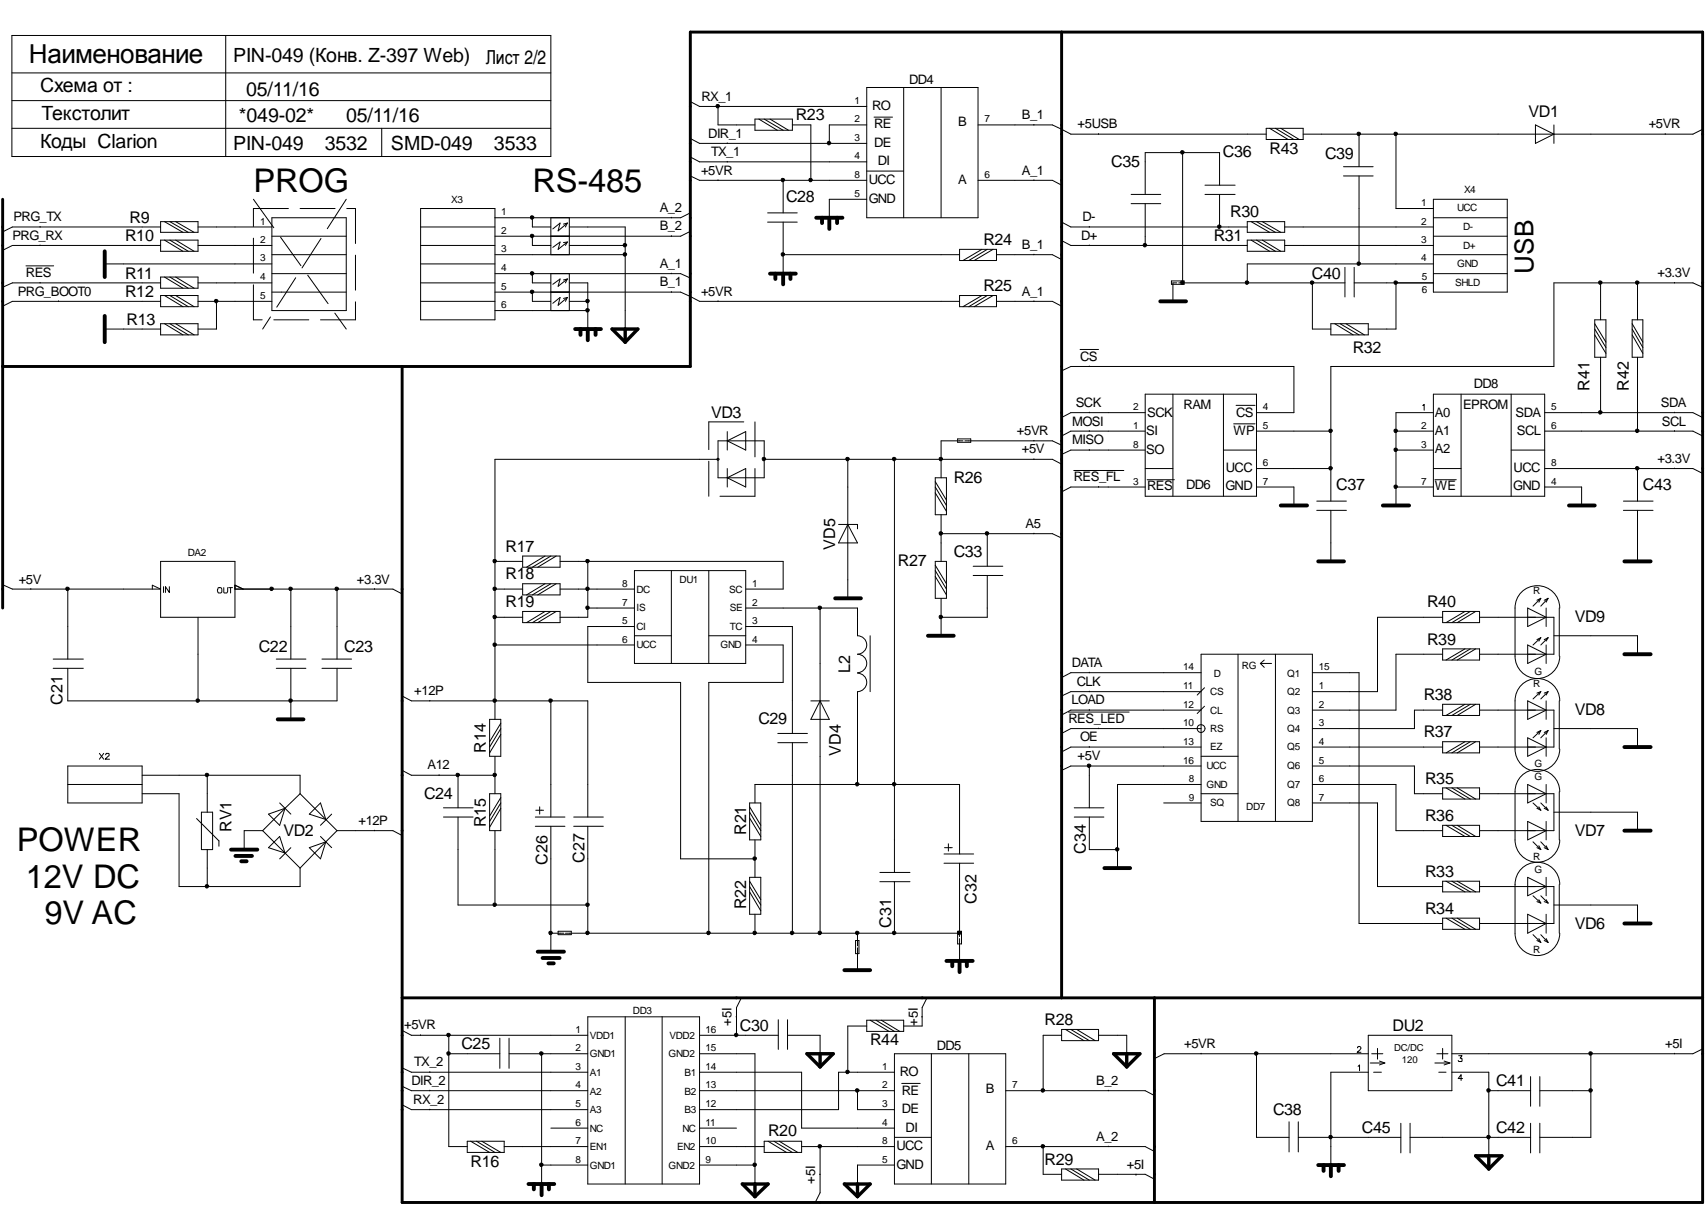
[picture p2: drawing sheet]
<svg xmlns="http://www.w3.org/2000/svg" width="297mm" height="210mm" viewBox="0 0 297 210" stroke-linecap="round" stroke-linejoin="round" font-family="sans-serif">
<path d="M185 5.6v168.2M.5 34.7v71.2M.5 63.8h119.8v-58.2h176.3v203.9h-226.5v-145.7M70.1 173.8h226.5M201.1 173.8v35.7" fill="none" stroke="#000" stroke-width=".51"/>
<g fill="none" stroke="#000" stroke-width=".17">
<path d="M2.1 6.2h93.9v21.1h-93.9zM2.1 17.5h93.9M2.1 12.7h93.9M39.3 6.2v21.1M120.3 17.7l1.6 .8h29.1M125.1 18.5v3.3h6.4M151 15.2h19.4v22.7h-19.4zM157.4 15.2v22.7M164 15.2v22.7M2.1 22.4h93.9M7 39.5h.1M28 39.5h-25.8l-1.7 .9"/>
<path d="M28 38.6h6.5v1.9h-6.5zM28.7 38.6l3.2 1.9M29.6 38.6l3.2 1.9M30.6 38.6l3.2 1.9M34.5 39.5h12.9M47.4 37.9h12.9v16.2h-12.9zM66.5 22.4v4.9M73.3 39.5h12.9M73.3 36.3h12.9v19.4h-12.9zM92.7 37.9v1.6h3.3M96 37.9v6.5M98.8 38.9l-1.6 1.3 .4-1.3-1.3 1"/>
<path d="M98.8 38.9l-.3 .6M98.8 38.9l-.6 .1M99.2 39.5h9.7v17.8M99.2 37.9v6.5M117 37.8v.1M120.3 30.6l1.6 .8h29.1M120.3 24.1l1.6 .9h29.1M120.3 37.1l-1.7 .8h-32.4M120.3 27.3l1.6 .9h29.1M125.1 31.3v.1M126.7 24.9v.1M126.7 28.1v.1"/>
<path d="M131.5 20.7h6.5v2h-6.5zM132.2 20.7l3.2 2M133.1 20.7l3.3 2M133.7 37.1h5.2M133.7 38.7h5.2M134.2 20.7l3.2 2M136.4 31.4v5.7M136.4 38.7v9M138 21.8h3.3v9.6M151 21.8h-6.5v3.2M151 34.7h-6.5v3.2M151 29.8h6.4"/>
<path d="M152.3 20.4h3.2M170.4 31.4h12.9l1.7 .9M170.4 21.8h12.9l3.3 1.6h34M180.1 21.7v.1M180.1 31.3v.1M185 38.7l1.6 .8h30.7M189.8 39.5h.1M191.4 23.3v.1M197.1 35.5h5.1M197.1 33.9h5.1M199.5 35.5v7.3M206 26.6v22.7"/>
<path d="M209.9 33.9h5.3M209.9 32.3h5.3M212.5 32.3v-5.7h-13v7.3M212.5 33.9v5.6M217.3 38.6h6.5v1.9h-6.5zM218 38.6l3.2 1.9M218.9 38.6l3.3 1.9M219.9 38.6l3.2 1.9M220.6 22.4h6.4v1.9h-6.4zM221.2 22.4l3.2 1.9M222.2 22.4l3.2 1.9M223.1 22.4l3.3 1.9"/>
<path d="M223.8 39.5h25.9M234.1 29h5.1M234.1 30.6h5.1M236.8 23.4v5.6M236.8 30.6v15.4M243.2 23.4v12.9h6.5M249.7 34.7h12.9v16.2h-12.9zM249.7 37.9h12.9M267.5 21.8l3.2 1.6-3.2 1.6zM270.7 21.8v3.2M290.1 23.3v.1M296.6 22.5l-1.7 .9h-67.9"/>
<path d="M4.5 46.3h4.9M7 42.7v.1M7 49.2v.1M10.2 52.4v.1M18.2 57.3h9.8M18.2 46h29.2M28 49.3h-25.8l-1.7 .7M28 52.5h-25.8l-1.7 .8M28 42.8h-25.8l-1.7 .8M28 41.8h6.5v2h-6.5zM28 48.3h6.5v1.9h-6.5zM28 51.5h6.5v1.9h-6.5z"/>
<path d="M28 56.4h6.5v1.9h-6.5zM28.7 56.4l3.2 1.9M28.7 41.8l3.2 2M28.7 51.5l3.2 1.9M28.7 48.3l3.2 1.9M29.6 56.4l3.2 1.9M29.6 41.8l3.2 2M29.6 51.5l3.2 1.9M29.6 48.3l3.2 1.9M30.6 56.4l3.2 1.9M30.6 41.8l3.2 2M30.6 51.5l3.2 1.9"/>
<path d="M30.6 48.3l3.2 1.9M34.5 49.3h12.9M34.5 52.5h12.9M34.5 42.8h12.9M37.7 52.5v4.8h-3.2M47.4 50.9h12.9M47.4 41.1h12.9M47.4 44.4h12.9M47.4 47.7h12.9M73.3 49.3h12.9M73.3 46h12.9M73.3 52.5h12.9"/>
<path d="M73.3 42.8h12.9M86.2 50.9h32.4l3.3 1.6h45.3M86.2 47.7h32.4l1.7 .7M86.2 44.4h22.7M86.2 54.1h16.2M92.7 47.7v1.6h3.3M92.7 41.1v1.7h3.3M92.7 50.9v1.6h3.3M96 47.7v6.4M98.8 51.8l-1.6 1.4 .4-1.4-1.3 1M98.8 51.8l-.3 .7M98.8 51.8l-.6 .2"/>
<path d="M98.8 42.2l-1.6 1.2 .4-1.2-1.3 .9M98.8 42.2l-.3 .6M98.8 42.2h-.6M98.8 48.6l-1.6 1.3 .4-1.3-1.3 .9M98.8 48.6l-.3 .7M98.8 48.6l-.6 .2M99.2 49.3h3.2v8M99.2 52.5h3.2M99.2 42.8h9.7M99.2 47.7v6.4M117 41.1h.1M117 47.6v.1"/>
<path d="M117 50.8v.1M120.3 40.3l-1.7 .8h-32.4M125.1 52.4v.1M136.4 44.4h30.8M167.2 43.4h6.4v2h-6.4zM167.2 51.5h6.4v1.9h-6.4zM171.1 43.4l-3.3 2M171.1 51.5l-3.3 1.9M172 43.4l-3.2 2M172 51.5l-3.2 1.9M173 43.4l-3.3 2M173 51.5l-3.3 1.9"/>
<path d="M173.6 44.4h9.7l1.7 .8M173.6 52.5h9.7l1.7 .8M180.1 44.3v.1M180.1 52.4v.1M185 41.9l1.6 .9h30.7M189.8 42.7v.1M204.1 48.9h2.2v.6h-2.2zM205 49.3h-.7v3.2M205.4 49.3h28.9M217.3 41.8h6.5v2h-6.5zM218 41.8l3.2 2M218.9 41.8l3.3 2"/>
<path d="M219.9 41.8l3.2 2M223.8 42.8h25.9M228.6 49.3v8h3.3M231.9 56.4h6.5v1.9h-6.5zM232.5 56.4l3.3 1.9M233.5 56.4l3.3 1.9M234.3 46.6v5.1M234.5 56.4l3.2 1.9M235.9 49.3h13.8M235.9 46.6v5.1M243.2 49.3v8h-4.8M249.7 46h-32.4v3.3"/>
<path d="M249.7 41.1h12.9M249.7 44.4h12.9M249.7 47.7h12.9M277.8 55.7h2v6.5h-2zM277.8 56.4l2 3.2M277.8 57.3l2 3.2M277.8 58.3l2 3.3M278.8 49.3v6.4M284.3 55.7h1.9v6.5h-1.9zM284.3 56.4l1.9 3.2M284.3 57.3l1.9 3.2M284.3 58.3l1.9 3.3"/>
<path d="M285.3 49.3v6.4M291.7 49.2v.1M296.6 50l-1.7-.7h-24.2v14.5h-38.8v23.5M124.9 79.9h.3v.2h-.3zM125.1 76.8h8v6.4h-8zM126.7 76.8l3.2-1.6v3.2zM126.7 75.2v3.2M166.8 76.5h2.3v.5h-2.3zM167.8 76.8h-3.8v6.4M168.1 76.8h15.2l1.7 .8M180.1 76.7v.1M180.1 79.9v.1"/>
<path d="M185 64.6l1.6-.8h38.8v8.1h-6.5M188.2 60.9h3.2M189.8 63.8h.1M189.8 71.8v.1M189.8 75v.1M189.8 78.3v.1M199.5 78.4h-12.9l-1.6 .8M199.5 75.1h-12.9l-1.6 .8M199.5 71.9h-12.9l-1.6 .8M199.5 68.7h19.4v17.7h-19.4zM204.3 68.7v17.7M213.1 78.4h5.8"/>
<path d="M213.1 68.7v17.7M214.9 73.8h3.7M215.3 70.6h3.3M218.9 75.1h13M243.2 75.1h6.5M243.2 78.4h6.5M247.9 70.6l.2-.2v1.1M249.7 71.9h-6.5v16.2M249.7 68.7h19.4v17.7h-19.4zM254.5 68.7v17.7M263.3 78.4h5.8M263.3 68.7v17.7"/>
<path d="M269.1 75.1h25.8l1.7 .8M269.1 71.9h25.8l1.7 .8M278.8 62.2v9.7M285.3 62.2v12.9M291.7 71.8v.1M291.7 75v.1M28 97.8h12.9v9.7h-12.9zM86.2 97.8h4.9M91.1 96.9h6.5v1.9h-6.5zM95 96.9l-3.3 1.9M96 96.9l-3.3 1.9M96.9 96.9l-3.2 1.9"/>
<path d="M97.6 97.8h38.8v4.8h-6.5M102.4 97.8v9.7h-4.8M110.5 99.4h19.4v16.2h-19.4zM117 99.4v16.2M123.5 99.4v16.2M125.1 80h-38.9v45.3M126.7 83.2l3.2-1.6v3.2zM126.7 81.6v3.2M133.1 80h50.2l1.7 .9M146.1 91.4h3.3v.7M147.7 80v24.2M147.7 91.4l1.7 3.2h-3.3z"/>
<path d="M155.8 80v72M162.9 97.8h2v6.4h-2zM162.9 83.2h2v6.5h-2zM162.9 98.5l2 3.2M162.9 99.4l2 3.2M162.9 83.9l2 3.2M162.9 84.8l2 3.3M162.9 85.9l2 3.2M164 89.7v8.1M164 93h19.3l1.7 .7M169.5 98.6h5.2M172 93v5.6"/>
<path d="M180.1 92.9v.1M187.1 82h8.7M191.4 84.8h.1M199.5 84.8h-12.9l-1.6 .9M199.5 81.6h4.8M199.9 83.6h4.7M218.9 81.6h13M218.9 84.8h6.5v3.3M229.4 88.9h5.2M229.4 87.3h5.2M231.9 88.9v8.9M243.2 84.8h6.5"/>
<path d="M249.7 81.6h4.8M250 83.6h3.7M269.1 81.6h25.8l1.7 .9M269.1 84.8h6.4v3.3M282.8 88.9h5.2M282.8 87.3h5.2M285.3 81.6v5.7M285.3 88.9v8.9M291.7 81.5v.1M.5 101.9l1.7 .7h25.8l-1.5-.7v.7M5.4 102.5v.1M9.3 114.8h5.2"/>
<path d="M9.3 116.4h5.2M11.8 102.6v12.2M11.8 116.4v5.7h46.9v-5.7M28.5 102.2v1M29.5 102.2v1l-.7-1v1M34.5 107.5v14.6M38 102.4h.6v.7l-.1 .2-.5-.1zM39 102.4l.1 .9 .5-.1 .1-.8M39.8 102.4h.7M40.2 102.4v.9M40.9 102.6h27.5l1.7 .9M40.9 101.9l1.5 .7"/>
<path d="M48.1 114.8h5.2M48.1 116.4h5.2M50.7 102.6v12.2M50.7 116.4v8.9M56.1 114.8h5.2M56.1 116.4h5.2M58.7 102.6v12.2M65.2 102.5v.1M86.2 107.5h4.9M86.2 102.6h4.9M86.2 112.4h24.3M91.1 101.7h6.5v1.9h-6.5z"/>
<path d="M91.1 106.5h6.5v2h-6.5zM95 101.7l-3.3 1.9M95 106.5l-3.3 2M96 101.7l-3.3 1.9M96 106.5l-3.3 2M96.9 101.7l-3.2 1.9M96.9 106.5l-3.2 2M97.6 102.6h12.9M102.4 105.9h8.1M110.5 109.1h-8.1v9.8h16.2v30.7h12.9M110.5 110.7h6.5M123.5 110.7h6.4"/>
<path d="M129.9 105.9h19.5v4.8a1.61 1.61 0 0 1 1.6 1.7 1.61 1.61 0 0 1-1.6 1.6 1.61 1.61 0 0 1 1.6 1.6 1.61 1.61 0 0 1-1.6 1.6M129.9 112.4h6.5v6.5h-12.9v43.7M129.9 109.1h8.1v18.7M142.9 105.9v56.7M149.4 117.3a1.61 1.61 0 0 1 1.6 1.6 1.61 1.61 0 0 1-1.6 1.6v16.2M151.6 110.7v9.8M162.9 100.4l2 3.2M164 104.2v6.5M169.5 100.2h5.2M172 100.2v7.3h-8M189.8 117.1v.1M209.3 117.2h-22.7l-1.6 .8"/>
<path d="M209.3 114h19.3v29.1h-19.3zM209.8 119.8l-1.2 1.3M215.7 114v29.1M219.6 115.6h1.9M219.6 115.6l.7 .6M220.3 115l-.7 .6M222.2 114v29.1M228.6 117.2h8.2v43.7h14.5M251.3 107.5h-11.3v13h-11.4M251.3 114h-8.1v9.7h-14.6M251.3 106.5h6.5v2h-6.5zM251.3 113h6.5v2h-6.5z"/>
<path d="M255.2 113l-3.3 2M255.2 106.5l-3.3 2M256.2 113l-3.3 2M256.2 106.5l-3.3 2M257.1 113l-3.2 2M257.1 106.5l-3.2 2M257.8 107.5h11.6M266.1 105.9l3.3 1.6-3.3 1.6zM266.1 112.4l3.3 1.6-3.3 1.6zM268.4 104.2l-.6 .4M268.4 104.2l-.3 .7M268.4 111.1l-.6 .3"/>
<path d="M268.4 111.1l-.3 .6M268.4 104.2l-1.3 1.4M268.4 111.1l-1.3 1.3M269.4 105.9v3.2M269.4 112.4v3.2M269.4 107.5h1.3v6.5h-12.9M269.7 104.2l-.7 .4M269.7 104.2l-.3 .7M269.7 104.2l-1.3 1.4M269.7 111.1l-.7 .3M269.7 111.1l-.3 .6M269.7 111.1l-1.3 1.3"/>
<path d="M270.7 110.7h14.6v3.3M271.6 105.9v8.4M271.7 105.9a3.9 3.9 0 0 0-3.9-3.9 3.9 3.9 0 0 0-3.9 3.9v8.4a3.9 3.9 0 0 0 3.9 3.9 3.9 3.9 0 0 0 3.9-3.9M11.8 133.4h13v6.5h-13zM11.8 136.7h13M17.3 131.2l.8 1M18.1 131.2l-.8 1M18.4 131.5l.1-.3 .5 .1v.4l-.7 .5h.8M24.8 138.3h6.4v16.1h21.1v-3.2M24.8 135h27.5v3.3M36.1 135v6.5M48.7 139.9l2 1.9"/>
<path d="M52.3 138.3l-2.6 2.5M52.3 138.3l4.5 4.4M70.1 134.2l1.6 .8h14.5M70.1 121.2l1.6 .9h30.7v20.2M74.9 122v.1M76.5 135h.1M79.8 135v5.7M85.3 138.3h1.9v6.4h-1.9zM85.3 125.3h1.9v6.4h-1.9zM86.2 131.7v6.6M87.2 138.9l-1.9 3.3M87.2 139.9l-1.9 3.2"/>
<path d="M87.2 126l-1.9 3.2M87.2 126.9l-1.9 3.2M87.2 127.9l-1.9 3.2M96 122.1v20.2M130.6 139.9h1.9v6.4h-1.9zM131.5 139.9v-3.2h35.7v12.1M135.5 127.8h5.2M135.5 129.4h5.2M138 129.4v33.2M141.3 122.1h3.2M142.9 122.1l1.6 3.2h-3.2zM186.1 124h10.6"/>
<path d="M189.8 120.4v.1M189.8 123.6v.1M189.8 130v.1M189.8 133.3v7.4M191.4 126.8v.1M202.7 139.9h6.6M209.3 133.4h-22.7l-1.6 .8M209.3 130.1h-22.7l-1.6 .9M209.3 126.9h-22.7l-1.6 .9M209.3 123.7h-22.7l-1.6 .8M209.3 120.5h-22.7l-1.6 .7M209.3 136.7h-14.6v14.5"/>
<path d="M209.3 138.3h6.4M209.3 131.7h6.4M209.8 123l-1.2 1.3M228.6 136.7h14.6v8h8.1M228.6 139.9h11.4v14.5h11.3M228.6 133.4h17.8v4.9h4.9M228.6 130.1h22.7M251.3 123.7h-4.9v3.2h-17.8M251.3 122.7h6.5v1.9h-6.5zM251.3 129.2h6.5v1.9h-6.5zM251.3 137.2h6.5v2h-6.5zM251.9 137.2l3.3 2"/>
<path d="M252.9 137.2l3.3 2M253.9 137.2l3.2 2M255.2 122.7l-3.3 1.9M255.2 129.2l-3.3 1.9M256.2 122.7l-3.3 1.9M256.2 129.2l-3.3 1.9M257.1 122.7l-3.2 1.9M257.1 129.2l-3.2 1.9M257.8 138.3h12.9v6.4h-1.3M257.8 123.7h11.6M266.1 122.1l3.3 1.6-3.3 1.6zM266.1 128.5l3.3 1.6-3.3 1.6z"/>
<path d="M266.1 136.7l3.3 1.6-3.3 1.6zM267.1 139.9l1.3 1.2M268.4 120.5l-.6 .2M268.4 120.5l-.3 .6M268.4 127.3l-.6 .3M268.4 127.3l-.3 .6M268.4 120.5l-1.3 1.3M268.4 127.3l-1.3 1.2M268.4 139.9l1.3 1.2M269.4 122.1v3.2M269.4 128.5v3.2M269.4 136.7v3.2"/>
<path d="M269.4 123.7h1.3v6.4h-12.9M269.7 120.5l-.7 .2M269.7 120.5l-.3 .6M269.7 120.5l-1.3 1.3M269.7 127.3l-.7 .3M269.7 127.3l-.3 .6M269.7 127.3l-1.3 1.2M270.7 126.9h14.6v3.2M271.6 122.1v8.4M271.6 137.9v8.4M271.7 122.1a3.9 3.9 0 0 0-3.9-3.9 3.9 3.9 0 0 0-3.9 3.9v8.4a3.9 3.9 0 0 0 3.9 3.9 3.9 3.9 0 0 0 3.9-3.9M271.7 137.9a3.9 3.9 0 0 0-3.9-3.9 3.9 3.9 0 0 0-3.9 3.9v8.4a3.9 3.9 0 0 0 3.9 3.9 3.9 3.9 0 0 0 3.9-3.9"/>
<path d="M34.2 142.6l3.9 3.9v.9M35.1 141.5h1.9v6.5h-1.9zM36.1 148v6.4M45.8 144.7h-3.3v3.3M45.8 144.7l6.5 6.5M46.8 147.7l1.9-2 1 2.9zM46.8 141.8l2.9-1-1 3zM49.7 140.8l-3.9 3.9M50.7 147.7l-2 1.9M53.9 141.8l1.9-1.9 1 2.8zM53.9 147.7l2.9-1.1-1 3zM55.8 145.7l2 2"/>
<path d="M56.8 142.7l1.9 2M57.8 141.8l-2 2M58.7 144.7h9.7l1.7 .8M58.7 144.7l-6.4 6.5M65.2 144.6v.1M77.3 142.3h5.1M77.3 140.7h5.1M79.8 142.3v15.3h22.6M86.2 144.7v12.9M87.2 140.8l-1.9 3.3M93.3 142.3h5.1M93.3 143.9h5.1"/>
<path d="M93.3 141.1h1.4M94 140.5v1.3M96 143.9v21.9M99.9 142.3h5.2M99.9 143.9h5.2M102.4 143.9v18.7M130.6 152.8h1.9v6.5h-1.9zM130.6 153.5l1.9 3.2M130.6 154.4l1.9 3.2M130.6 155.4l1.9 3.3M130.6 140.5l1.9 3.3M130.6 141.5l1.9 3.2"/>
<path d="M130.6 142.5l1.9 3.2M131.5 146.3v6.5M131.5 159.3v3.3M153.3 152h5.2M153.3 153.6h5.2M155.8 153.6v9M164.5 150.4h5.1M164.5 148.8h5.1M164.5 147.7h1.4M165.2 147v1.3M167.2 150.4v12.8M187.2 142.3h5.1"/>
<path d="M187.2 140.7h5.1M189.8 142.3v5.7h4.9M251.3 143.8h6.5v1.9h-6.5zM251.3 153.5h6.5v1.9h-6.5zM251.3 159.9h6.5v2h-6.5zM251.9 153.5l3.3 1.9M251.9 159.9l3.3 2M251.9 143.8l3.3 1.9M252.9 153.5l3.3 1.9M252.9 159.9l3.3 2M252.9 143.8l3.3 1.9M253.9 153.5l3.2 1.9"/>
<path d="M253.9 159.9l3.2 2M253.9 143.8l3.2 1.9M257.8 154.4h12.9v6.5h-1.3M257.8 144.7h11.6M266.1 143.1l3.3 1.6-3.3 1.6zM266.1 152.8l3.3 1.6-3.3 1.6zM266.1 159.3l3.3 1.6-3.3 1.7zM267.1 156l1.3 1.3M267.1 146.6l1.3 1.4M267.8 157.1l.6 .2M267.8 147.7l.6 .3M267.8 140.8l.6 .3"/>
<path d="M268.1 156.7l.3 .6M268.1 147.3l.3 .7M268.1 140.5l.3 .6M268.4 156l1.3 1.3M268.4 146.6l1.3 1.4M269 157.1l.7 .2M269 147.7l.7 .3M269 140.8l.7 .3M269.4 156.7l.3 .6M269.4 143.1v3.2M269.4 152.8v3.2M269.4 159.3v3.3"/>
<path d="M269.4 147.3l.3 .7M269.4 140.5l.3 .6M270.7 141.5h14.6v3.2M270.7 157.6h14.6v3.3M271.6 154.1v8.5M271.7 154.1a3.9 3.9 0 0 0-3.9-3.9 3.9 3.9 0 0 0-3.9 3.9v8.5a3.9 3.9 0 0 0 3.9 3.9 3.9 3.9 0 0 0 3.9-3.9M70.1 179.5l1.6 .8h30.7M96 162.6h2.3M97.2 162.2h2.3v.6h-2.3zM98.5 162.6h68.7M102.4 177.1h19.5v29.1h-19.5zM108.9 177.1v29.1"/>
<path d="M115.4 177.1v29.1M128.2 177.1h.1M129.2 173.8l-.9 1.7v4.8M135.6 177.6v5.2M137.2 177.6v5.2M149.1 163.8h.5v2.3h-.5zM149.4 162.6v2.2M149.4 165.1v3.9M151 178.7h-3.3v8.1M151 177.7h6.4v2h-6.4zM151.6 177.7l3.3 2M152.6 177.7l3.2 2"/>
<path d="M153.5 177.7l3.3 2M160.6 177.1h.1M161.5 173.8l-.8 1.7v3.2h-3.3M166.8 162.2h.7v2.2h-.7zM167.2 163.5v3.9M185 179.3h6.4v2h-6.4zM185.6 179.3l3.2 2M186.6 179.3l3.2 2M187.6 179.3l3.2 2M257.8 160.9h11.6M267.1 162.8l1.3 1.4M267.8 163.8l.6 .4"/>
<path d="M268.1 163.5l.3 .7M268.4 162.8l1.3 1.4M269 163.8l.7 .4M269.4 163.5l.3 .7M70.1 192.4l1.6 .9h30.7M70.1 189.2l1.6 .8h30.7M70.1 186l1.6 .8h30.7M73.3 180.3h.1M74.9 186.7v.1M74.9 189.9v.1M74.9 193.2v.1M78.2 183.6h8.9"/>
<path d="M78.2 180.3v19.4h3.2M81.4 198.8h6.4v1.9h-6.4zM82 198.8l3.3 1.9M83 198.8l3.2 1.9M83.9 198.8l3.3 1.9M87.1 180.8v5.3M87.8 199.7h14.6M88.7 183.6h13.7M88.7 180.8v5.3M94.4 183.6v22.6M96 196.5h6.4M121.9 183.6h9.6v22.6"/>
<path d="M121.9 199.7h11.2M121.9 180.3h13.7M121.9 186.8h17.8v9.7h16.1M121.9 190h33.9M121.9 196.5h6.4M133.1 198.8h6.6v1.9h-6.6zM133.8 198.8l3.2 1.9M134.8 198.8l3.2 1.9M135.8 198.8l3.2 1.9M137.2 180.3h5.7v3.3M139.7 199.7h16.1M142.9 199.7v8.1l-.9 1.7"/>
<path d="M149.4 190v3.3h6.4M155.8 183.6h19.4v22.6h-19.4zM155.8 186.8h-9.7v6.5h-24.2M155.8 198.1h6.5M157.1 188.7h3.2M162.3 183.6v22.6M168.8 183.6v22.6M175.2 199.7h24.3l1.6 .9M175.2 190h24.3l1.6 .8M181.7 199.7v4.9h3.3M185 180.3h-3.3v9.7M191.4 180.3h4.9v3.3"/>
<path d="M193.1 189.9v.1M193.1 199.6v.1M209.3 183.5v.1M218.9 183.6v14.5h5.7M224.6 195.4v5.3M226.2 198.1h17.8M226.2 195.4v5.3M236.5 182.5v-.1l.4-.1 .2 .3-.7 .7h.7M236.6 185.8l.3-.3v1M238.4 183.6h-35.6l-1.7 .8M238.4 180.3h14.5v9.7h-14.5zM238.4 186.8h-6.5v16.1"/>
<path d="M238.7 185.2h2.6M239 183.6h1.9M239.3 186.8h1.4M240 182.6v1.9M240.3 184.8l1 .4M241.3 185.2l-1 .3M244 195.7v5.1M245.7 198.1h21M245.7 195.7v5.1M250 185.2h2.6M250.3 183.6h2M250.7 186.8h1.2"/>
<path d="M251.3 182.6v1.9M251.6 184.8l1 .4M252.6 185.2l-1 .3M252.9 186.8h6.5v14.5M254.1 183.9h.6l-.3 .4 .3 .1v.4l-.6 .1-.1-.2M254.8 187.9h-.8l.5-.7v1M259.4 190h7.3M266.7 187.5v5.2M266.7 195.7v5.1M268.3 190h8.9M268.3 187.5v5.2M268.3 195.7v5.1"/>
<path d="M277.2 183.6v14.5h-8.9M291.7 183.5v.1M296.6 182.7l-1.7 .9h-42M94.4 202.9h8M121.9 202.9h9.6M142.8 204.6h.1M155.8 202.9h-6.4v3.3M185 203.6h6.4v2h-6.4zM185.6 203.6l3.2 2M186.6 203.6l3.2 2M187.6 203.6l3.2 2M191.4 204.6h8.1l1.6 .8"/>
<path d="M197.9 204.6h.1"/>
<circle cx="125" cy="18.5" r=".31"/>
<circle cx="92.7" cy="37.9" r=".31"/>
<circle cx="136.4" cy="31.4" r=".31"/>
<circle cx="141.2" cy="31.4" r=".31"/>
<circle cx="144.4" cy="24.9" r=".31"/>
<circle cx="206" cy="26.5" r=".31"/>
<circle cx="212.4" cy="39.5" r=".31"/>
<circle cx="236.7" cy="23.3" r=".31"/>
<circle cx="243.1" cy="23.3" r=".31"/>
<circle cx="37.7" cy="52.4" r=".31"/>
<circle cx="92.7" cy="41.1" r=".31"/>
<circle cx="92.7" cy="50.8" r=".31"/>
<circle cx="92.7" cy="47.6" r=".31"/>
<circle cx="102.3" cy="52.4" r=".31"/>
<circle cx="102.3" cy="54" r=".31"/>
<circle cx="108.9" cy="44.3" r=".31"/>
<circle cx="108.9" cy="42.7" r=".31"/>
<circle cx="136.4" cy="44.3" r=".31"/>
<circle cx="199.5" cy="42.7" r=".31"/>
<circle cx="206" cy="49.2" r=".31"/>
<circle cx="217.2" cy="49.2" r=".31"/>
<circle cx="228.6" cy="49.2" r=".31"/>
<circle cx="236.7" cy="45.9" r=".31"/>
<circle cx="243.1" cy="49.2" r=".31"/>
<circle cx="278.8" cy="49.2" r=".31"/>
<circle cx="285.2" cy="49.2" r=".31"/>
<circle cx="133.1" cy="80" r=".31"/>
<circle cx="147.6" cy="80" r=".31"/>
<circle cx="155.8" cy="80" r=".31"/>
<circle cx="163.9" cy="80" r=".31"/>
<circle cx="231.8" cy="75" r=".31"/>
<circle cx="243.1" cy="78.3" r=".31"/>
<circle cx="243.1" cy="75" r=".31"/>
<circle cx="278.8" cy="71.8" r=".31"/>
<circle cx="285.2" cy="75" r=".31"/>
<circle cx="86.2" cy="97.7" r=".31"/>
<circle cx="102.3" cy="97.7" r=".31"/>
<circle cx="163.9" cy="92.9" r=".31"/>
<circle cx="171.9" cy="92.9" r=".31"/>
<circle cx="231.8" cy="81.6" r=".31"/>
<circle cx="243.1" cy="84.8" r=".31"/>
<circle cx="285.2" cy="81.6" r=".31"/>
<circle cx="11.8" cy="102.6" r=".31"/>
<circle cx="47.3" cy="102.6" r=".31"/>
<circle cx="50.6" cy="102.6" r=".31"/>
<circle cx="58.7" cy="102.6" r=".31"/>
<circle cx="86.2" cy="112.3" r=".31"/>
<circle cx="86.2" cy="102.6" r=".31"/>
<circle cx="86.2" cy="107.5" r=".31"/>
<circle cx="102.3" cy="102.6" r=".31"/>
<circle cx="102.3" cy="105.9" r=".31"/>
<circle cx="142.8" cy="105.9" r=".31"/>
<circle cx="163.9" cy="107.5" r=".31"/>
<circle cx="34.4" cy="122" r=".31"/>
<circle cx="36.1" cy="135" r=".31"/>
<circle cx="50.6" cy="122" r=".31"/>
<circle cx="79.7" cy="135" r=".31"/>
<circle cx="86.2" cy="135" r=".31"/>
<circle cx="86.2" cy="122" r=".31"/>
<circle cx="95.9" cy="122" r=".31"/>
<circle cx="149.3" cy="136.6" r=".31"/>
<circle cx="155.8" cy="136.6" r=".31"/>
<circle cx="189.7" cy="133.4" r=".31"/>
<circle cx="209.2" cy="126.9" r=".68"/>
<circle cx="36.1" cy="154.4" r=".31"/>
<circle cx="86.2" cy="157.6" r=".31"/>
<circle cx="102.3" cy="157.6" r=".31"/>
<circle cx="131.5" cy="149.6" r=".31"/>
<circle cx="194.6" cy="147.9" r=".31"/>
<circle cx="95.9" cy="162.5" r=".31"/>
<circle cx="102.3" cy="162.5" r=".31"/>
<circle cx="123.4" cy="162.5" r=".31"/>
<circle cx="131.5" cy="162.5" r=".31"/>
<circle cx="138" cy="162.5" r=".31"/>
<circle cx="142.8" cy="162.5" r=".31"/>
<circle cx="149.3" cy="162.5" r=".31"/>
<circle cx="155.8" cy="162.5" r=".31"/>
<circle cx="167.1" cy="162.5" r=".31"/>
<circle cx="78.1" cy="180.3" r=".31"/>
<circle cx="78.1" cy="183.5" r=".31"/>
<circle cx="94.3" cy="183.5" r=".31"/>
<circle cx="128.3" cy="180.3" r=".31"/>
<circle cx="142.8" cy="199.7" r=".31"/>
<circle cx="147.6" cy="186.7" r=".31"/>
<circle cx="149.3" cy="189.9" r=".31"/>
<circle cx="181.7" cy="199.7" r=".31"/>
<circle cx="181.7" cy="189.9" r=".31"/>
<circle cx="218.8" cy="183.5" r=".31"/>
<circle cx="231.8" cy="198.1" r=".31"/>
<circle cx="259.3" cy="189.9" r=".31"/>
<circle cx="259.3" cy="198.1" r=".31"/>
<circle cx="277.1" cy="183.5" r=".31"/>
<circle cx="277.1" cy="189.9" r=".31"/>
<circle cx="94.3" cy="202.9" r=".31"/>
<circle cx="131.5" cy="202.9" r=".31"/>
</g>
<g fill="#000">
<circle cx="125" cy="18.5" r=".31"/>
<circle cx="92.7" cy="37.9" r=".31"/>
<circle cx="136.4" cy="31.4" r=".31"/>
<circle cx="141.2" cy="31.4" r=".31"/>
<circle cx="144.4" cy="24.9" r=".31"/>
<circle cx="206" cy="26.5" r=".31"/>
<circle cx="212.4" cy="39.5" r=".31"/>
<circle cx="236.7" cy="23.3" r=".31"/>
<circle cx="243.1" cy="23.3" r=".31"/>
<circle cx="37.7" cy="52.4" r=".31"/>
<circle cx="92.7" cy="41.1" r=".31"/>
<circle cx="92.7" cy="50.8" r=".31"/>
<circle cx="92.7" cy="47.6" r=".31"/>
<circle cx="102.3" cy="52.4" r=".31"/>
<circle cx="102.3" cy="54" r=".31"/>
<circle cx="108.9" cy="44.3" r=".31"/>
<circle cx="108.9" cy="42.7" r=".31"/>
<circle cx="136.4" cy="44.3" r=".31"/>
<circle cx="199.5" cy="42.7" r=".31"/>
<circle cx="206" cy="49.2" r=".31"/>
<circle cx="217.2" cy="49.2" r=".31"/>
<circle cx="228.6" cy="49.2" r=".31"/>
<circle cx="236.7" cy="45.9" r=".31"/>
<circle cx="243.1" cy="49.2" r=".31"/>
<circle cx="278.8" cy="49.2" r=".31"/>
<circle cx="285.2" cy="49.2" r=".31"/>
<circle cx="133.1" cy="80" r=".31"/>
<circle cx="147.6" cy="80" r=".31"/>
<circle cx="155.8" cy="80" r=".31"/>
<circle cx="163.9" cy="80" r=".31"/>
<circle cx="231.8" cy="75" r=".31"/>
<circle cx="243.1" cy="78.3" r=".31"/>
<circle cx="243.1" cy="75" r=".31"/>
<circle cx="278.8" cy="71.8" r=".31"/>
<circle cx="285.2" cy="75" r=".31"/>
<circle cx="86.2" cy="97.7" r=".31"/>
<circle cx="102.3" cy="97.7" r=".31"/>
<circle cx="163.9" cy="92.9" r=".31"/>
<circle cx="171.9" cy="92.9" r=".31"/>
<circle cx="231.8" cy="81.6" r=".31"/>
<circle cx="243.1" cy="84.8" r=".31"/>
<circle cx="285.2" cy="81.6" r=".31"/>
<circle cx="11.8" cy="102.6" r=".31"/>
<circle cx="47.3" cy="102.6" r=".31"/>
<circle cx="50.6" cy="102.6" r=".31"/>
<circle cx="58.7" cy="102.6" r=".31"/>
<circle cx="86.2" cy="112.3" r=".31"/>
<circle cx="86.2" cy="102.6" r=".31"/>
<circle cx="86.2" cy="107.5" r=".31"/>
<circle cx="102.3" cy="102.6" r=".31"/>
<circle cx="102.3" cy="105.9" r=".31"/>
<circle cx="142.8" cy="105.9" r=".31"/>
<circle cx="163.9" cy="107.5" r=".31"/>
<circle cx="34.4" cy="122" r=".31"/>
<circle cx="36.1" cy="135" r=".31"/>
<circle cx="50.6" cy="122" r=".31"/>
<circle cx="79.7" cy="135" r=".31"/>
<circle cx="86.2" cy="135" r=".31"/>
<circle cx="86.2" cy="122" r=".31"/>
<circle cx="95.9" cy="122" r=".31"/>
<circle cx="149.3" cy="136.6" r=".31"/>
<circle cx="155.8" cy="136.6" r=".31"/>
<circle cx="189.7" cy="133.4" r=".31"/>
<circle cx="36.1" cy="154.4" r=".31"/>
<circle cx="86.2" cy="157.6" r=".31"/>
<circle cx="102.3" cy="157.6" r=".31"/>
<circle cx="131.5" cy="149.6" r=".31"/>
<circle cx="194.6" cy="147.9" r=".31"/>
<circle cx="95.9" cy="162.5" r=".31"/>
<circle cx="102.3" cy="162.5" r=".31"/>
<circle cx="123.4" cy="162.5" r=".31"/>
<circle cx="131.5" cy="162.5" r=".31"/>
<circle cx="138" cy="162.5" r=".31"/>
<circle cx="142.8" cy="162.5" r=".31"/>
<circle cx="149.3" cy="162.5" r=".31"/>
<circle cx="155.8" cy="162.5" r=".31"/>
<circle cx="167.1" cy="162.5" r=".31"/>
<circle cx="78.1" cy="180.3" r=".31"/>
<circle cx="78.1" cy="183.5" r=".31"/>
<circle cx="94.3" cy="183.5" r=".31"/>
<circle cx="128.3" cy="180.3" r=".31"/>
<circle cx="142.8" cy="199.7" r=".31"/>
<circle cx="147.6" cy="186.7" r=".31"/>
<circle cx="149.3" cy="189.9" r=".31"/>
<circle cx="181.7" cy="199.7" r=".31"/>
<circle cx="181.7" cy="189.9" r=".31"/>
<circle cx="218.8" cy="183.5" r=".31"/>
<circle cx="231.8" cy="198.1" r=".31"/>
<circle cx="259.3" cy="189.9" r=".31"/>
<circle cx="259.3" cy="198.1" r=".31"/>
<circle cx="277.1" cy="183.5" r=".31"/>
<circle cx="277.1" cy="189.9" r=".31"/>
<circle cx="94.3" cy="202.9" r=".31"/>
<circle cx="131.5" cy="202.9" r=".31"/>
</g>
<path d="M44.2 36.3h17.7M44.2 34.7l16.1 22.6M60.3 34.7l-14.5 22.6M61.9 36.3v19.4M44.2 55.7v-19.4M61.9 55.7h-17.7M123.5 73.5h8M131.5 73.5v12.9M123.5 86.4v-12.9M131.5 86.4h-8" fill="none" stroke="#000" stroke-width=".17" stroke-dasharray="6.1 2"/>
<g fill="none" stroke="#000" stroke-width=".68">
<path d="M142.2 37.9h4.6M143.2 37.9v1M144.5 37.9v2M145.8 37.9v1M18.2 43.8v4.5M18.2 55v4.6M100.2 57.3h4.5M101.1 57.3v1M102.4 57.3v2M103.8 57.3v1M134.2 47.7h4.4M135.1 47.7v.9"/>
<path d="M136.4 47.7v1.8M137.7 47.7v.9M202.1 52.5h4.5M223.1 88.1h4.6M229.7 97.8h4.4M240.9 88.1h4.6M273.3 88.1h4.5M283 97.8h4.6M145.5 104.2h4.5M161.7 110.7h4.5M283 114h4.6M48.4 125.3h4.5"/>
<path d="M283 130.1h4.6M40.3 148h4.5M41 149.1h2.9M42 150h1M192.4 151.2h4.5M283 144.7h4.6M93.7 165.8h4.6M94.5 166.9h3M95.5 167.8h1M147.1 169h4.5M164.9 167.4h4.6M165.9 167.4v.9"/>
<path d="M167.2 167.4v1.9M168.4 167.4v.9M283 160.9h4.6M92.1 206.2h4.5M93 206.2v1M94.4 206.2v2M95.6 206.2v1M229.7 202.9h4.4M230.6 202.9v1.1M231.9 202.9v2M233.2 202.9v1.1"/>
</g>
<path d="M106.6 57.3h4.5l-2.2 2.3zM108.9 57.3v2.3M140.6 183.6h4.6l-2.3 2.2zM142.9 183.6v2.2M194 183.6h4.6l-2.3 2.2zM196.3 183.6v2.2M129.3 206.2h4.5l-2.3 2.2zM131.5 206.2v2.2M147.1 206.2h4.5l-2.2 2.2zM149.4 206.2v2.2M257.1 201.3h4.6l-2.3 2.3zM259.4 201.3v2.3" fill="none" stroke="#000" stroke-width=".59"/>
<g font-size="5.7">
<text x="44.2" y="33.4">PROG</text>
<text x="92.7" y="33.4">RS-485</text>
<text x="2.9" y="148.3">POWER</text>
<text x="4.5" y="154.6">12V DC</text>
<text x="7.7" y="161">9V AC</text>
</g>
<g font-size="4.5">
<text x="5" y="10.9">Наименование</text>
<text x="267.2" y="47.7" transform="rotate(-90 267.2 47.7)">USB</text>
</g>
<g font-size="3.4">
<text x="40.6" y="10.8">PIN-049 (Конв. Z-397 Web)</text>
<text x="84.6" y="11.2">Лист 2/2</text>
<text x="7" y="16">Схема от :</text>
<text x="42.9" y="16.7">05/11/16</text>
<text x="7.2" y="20.9">Текстолит</text>
<text x="41.6" y="21.3">*049-02*</text>
<text x="60.3" y="21.3">05/11/16</text>
<text x="7" y="25.7">Коды Clarion</text>
<text x="40.6" y="26.1">PIN-049</text>
<text x="56.6" y="26.1">3532</text>
<text x="68.1" y="26.1">SMD-049</text>
<text x="86.1" y="26.1">3533</text>
</g>
<g font-size="2.8">
<text x="138.6" y="20.9">R23</text>
<text x="266.3" y="20.3">VD1</text>
<text x="193.6" y="29">C35</text>
<text x="213.1" y="27.4">C36</text>
<text x="221.2" y="26.8">R43</text>
<text x="230.8" y="27.8">C39</text>
<text x="136.9" y="35.2">C28</text>
<text x="21.8" y="42">R10</text>
<text x="22.6" y="38.8">R9</text>
<text x="211.5" y="42">R31</text>
<text x="214.3" y="37.8">R30</text>
<text x="171.3" y="42.7">R24</text>
<text x="21.8" y="51.7">R12</text>
<text x="21.8" y="48.5">R11</text>
<text x="171.3" y="50.7">R25</text>
<text x="228.6" y="48.5">C40</text>
<text x="22.1" y="56.6">R13</text>
<text x="235.7" y="61.5">R32</text>
<text x="276.9" y="68.1" transform="rotate(-90 276.9 68.1)">R41</text>
<text x="283.8" y="68.1" transform="rotate(-90 283.8 68.1)">R42</text>
<text x="123.9" y="72.7">VD3</text>
<text x="166.2" y="84.1">R26</text>
<text x="232.8" y="85.3">C37</text>
<text x="286.2" y="85.3">C43</text>
<text x="145.5" y="95.8" transform="rotate(-90 145.5 95.8)">VD5</text>
<text x="88.1" y="96.1">R17</text>
<text x="88.1" y="100.9">R18</text>
<text x="156.4" y="98.6">R27</text>
<text x="166.2" y="97">C33</text>
<text x="88.1" y="105.7">R19</text>
<text x="248.6" y="105.7">R40</text>
<text x="45.1" y="113.5">C22</text>
<text x="60" y="113.5">C23</text>
<text x="248.6" y="112.3">R39</text>
<text x="274.4" y="108.4">VD9</text>
<text x="148.1" y="117.2" transform="rotate(-90 148.1 117.2)">L2</text>
<text x="10.9" y="122.8" transform="rotate(-90 10.9 122.8)">C21</text>
<text x="248" y="121.9">R38</text>
<text x="274.4" y="124.5">VD8</text>
<text x="84.6" y="131.1" transform="rotate(-90 84.6 131.1)">R14</text>
<text x="132.1" y="126.2">C29</text>
<text x="146.5" y="131.7" transform="rotate(-90 146.5 131.7)">VD4</text>
<text x="248" y="128.4">R37</text>
<text x="248.3" y="136.5">R35</text>
<text x="73.9" y="139.1">C24</text>
<text x="248.3" y="143">R36</text>
<text x="40.3" y="144.9" transform="rotate(-90 40.3 144.9)">RV1</text>
<text x="49.4" y="145.5">VD2</text>
<text x="84.6" y="144.1" transform="rotate(-90 84.6 144.1)">R15</text>
<text x="130" y="145.5" transform="rotate(-90 130 145.5)">R21</text>
<text x="189.2" y="148.7" transform="rotate(-90 189.2 148.7)">C34</text>
<text x="274.4" y="145.5">VD7</text>
<text x="95.4" y="150.6" transform="rotate(-90 95.4 150.6)">C26</text>
<text x="101.8" y="150.3" transform="rotate(-90 101.8 150.3)">C27</text>
<text x="248.3" y="152.7">R33</text>
<text x="130" y="158.4" transform="rotate(-90 130 158.4)">R22</text>
<text x="155.2" y="161.6" transform="rotate(-90 155.2 161.6)">C31</text>
<text x="170.1" y="157.4" transform="rotate(-90 170.1 157.4)">C32</text>
<text x="248.3" y="159.2">R34</text>
<text x="274.4" y="161.8">VD6</text>
<text x="128.9" y="179.6">C30</text>
<text x="182" y="178.6">R28</text>
<text x="242.6" y="179.6">DU2</text>
<text x="80.4" y="182.8">C25</text>
<text x="151.6" y="182.1">R44</text>
<text x="260.6" y="189.2">C41</text>
<text x="133.8" y="198">R20</text>
<text x="221.8" y="194.1">C38</text>
<text x="237.3" y="197.4">C45</text>
<text x="260.6" y="197.4">C42</text>
<text x="82" y="203.2">R16</text>
<text x="182" y="202.9">R29</text>
</g>
<g font-size="2.3">
<text x="122.2" y="17.5">RX_1</text>
<text x="158.4" y="14.6">DD4</text>
<text x="123.4" y="24">DIR_1</text>
<text x="151.9" y="19.1">RO</text>
<text x="152.3" y="22.4">RE</text>
<text x="166.9" y="22">B</text>
<text x="178" y="20.7">B_1</text>
<text x="187.7" y="22.4">+5USB</text>
<text x="287.2" y="22.4">+5VR</text>
<text x="123.9" y="27.2">TX_1</text>
<text x="152.3" y="25.6">DE</text>
<text x="152.9" y="28.8">DI</text>
<text x="122.1" y="30.5">+5VR</text>
<text x="151.3" y="35.3">GND</text>
<text x="151.3" y="32.1">UCC</text>
<text x="166.9" y="32.1">A</text>
<text x="178" y="30.5">A_1</text>
<text x="2.2" y="41.7">PRG_RX</text>
<text x="2.3" y="38.5">PRG_TX</text>
<text x="114.9" y="40.1">B_2</text>
<text x="114.9" y="36.9">A_2</text>
<text x="188.3" y="41.7">D+</text>
<text x="188.6" y="38.5">D-</text>
<text x="114.9" y="46.7">A_1</text>
<text x="178" y="43.3">B_1</text>
<text x="3.1" y="51.5">PRG_BOOT0</text>
<text x="4.5" y="48.3">RES</text>
<text x="114.9" y="49.9">B_1</text>
<text x="122.1" y="51.5">+5VR</text>
<text x="178" y="51.5">A_1</text>
<text x="288.8" y="48.3">+3.3V</text>
<text x="188.2" y="62.8">CS</text>
<text x="187.4" y="70.9">SCK</text>
<text x="206.2" y="71.2">RAM</text>
<text x="254.9" y="71.2">EPROM</text>
<text x="256.7" y="67.6">DD8</text>
<text x="289.3" y="70.9">SDA</text>
<text x="177.2" y="75.8">+5VR</text>
<text x="186.8" y="74.2">MOSI</text>
<text x="186.8" y="77.4">MISO</text>
<text x="199.7" y="75.7">SI</text>
<text x="199.9" y="72.6">SCK</text>
<text x="214.9" y="75.8">WP</text>
<text x="215.3" y="72.6">CS</text>
<text x="250" y="72.6">A0</text>
<text x="250" y="75.8">A1</text>
<text x="264" y="72.6">SDA</text>
<text x="264.3" y="75.8">SCL</text>
<text x="289.5" y="74.2">SCL</text>
<text x="178" y="79">+5V</text>
<text x="187.1" y="83.8">RES_FL</text>
<text x="199.7" y="79.1">SO</text>
<text x="213.6" y="82.2">UCC</text>
<text x="250" y="79">A2</text>
<text x="263.7" y="82.2">UCC</text>
<text x="288.8" y="80.6">+3.3V</text>
<text x="199.9" y="85.4">RES</text>
<text x="206.6" y="85.3">DD6</text>
<text x="213.5" y="85.4">GND</text>
<text x="250" y="85.4">WE</text>
<text x="263.6" y="85.4">GND</text>
<text x="178.7" y="91.9">A5</text>
<text x="3.3" y="101.7">+5V</text>
<text x="62.2" y="101.7">+3.3V</text>
<text x="186.7" y="116.2">DATA</text>
<text x="187.6" y="119.5">CLK</text>
<text x="72.2" y="121.1">+12P</text>
<text x="186.1" y="125.9">RES_LED</text>
<text x="186.6" y="122.7">LOAD</text>
<text x="188.2" y="129.1">OE</text>
<text x="74.5" y="134">A12</text>
<text x="187.7" y="132.4">+5V</text>
<text x="62.4" y="143.7">+12P</text>
<text x="70.4" y="179.3">+5VR</text>
<text x="127.5" y="178.7" transform="rotate(-90 127.5 178.7)">+5I</text>
<text x="159.9" y="178.7" transform="rotate(-90 159.9 178.7)">+5I</text>
<text x="72.2" y="185.8">TX_2</text>
<text x="163.2" y="182.9">DD5</text>
<text x="206.3" y="182.5">+5VR</text>
<text x="290.1" y="182.5">+5I</text>
<text x="71.7" y="189.1">DIR_2</text>
<text x="156.8" y="187.5">RO</text>
<text x="157.1" y="190.7">RE</text>
<text x="171.7" y="190.3">B</text>
<text x="191" y="189.1">B_2</text>
<text x="72" y="192.3">RX_2</text>
<text x="157.1" y="193.9">DE</text>
<text x="157.8" y="197.1">DI</text>
<text x="156.2" y="203.6">GND</text>
<text x="156.2" y="200.3">UCC</text>
<text x="171.7" y="200.3">A</text>
<text x="191" y="198.7">A_2</text>
<text x="196.3" y="203.6">+5I</text>
<text x="142" y="206.2" transform="rotate(-90 142 206.2)">+5I</text>
</g>
<g font-size="1.7">
<text x="148.9" y="21.3">2</text>
<text x="148.9" y="18.1">1</text>
<text x="171.5" y="21.3">7</text>
<text x="148.9" y="27.8">4</text>
<text x="148.9" y="24.6">3</text>
<text x="78.6" y="35.3">X3</text>
<text x="148.9" y="34.3">5</text>
<text x="148.9" y="31">8</text>
<text x="171.5" y="31">6</text>
<text x="247.6" y="35.9">1</text>
<text x="255.1" y="33.7">X4</text>
<text x="45.3" y="39.1">1</text>
<text x="87.3" y="37.5">1</text>
<text x="87.3" y="40.7">2</text>
<text x="247.6" y="39.1">2</text>
<text x="253.9" y="36.8">UCC</text>
<text x="254.9" y="40">D-</text>
<text x="45.3" y="42.3">2</text>
<text x="45.3" y="45.6">3</text>
<text x="87.3" y="43.9">3</text>
<text x="87.3" y="47.2">4</text>
<text x="247.6" y="42.3">3</text>
<text x="247.6" y="45.6">4</text>
<text x="253.9" y="46.6">GND</text>
<text x="254.9" y="43.3">D+</text>
<text x="45.3" y="52.1">5</text>
<text x="45.3" y="48.9">4</text>
<text x="87.3" y="50.5">5</text>
<text x="87.3" y="53.7">6</text>
<text x="247.7" y="51.1">6</text>
<text x="247.7" y="48.9">5</text>
<text x="253.5" y="49.8">SHLD</text>
<text x="197.4" y="71.5">2</text>
<text x="220" y="71.5">4</text>
<text x="270.2" y="71.5">5</text>
<text x="197.4" y="78">8</text>
<text x="197.4" y="74.7">1</text>
<text x="220" y="74.7">5</text>
<text x="247.6" y="74.7">2</text>
<text x="247.6" y="78">3</text>
<text x="270.2" y="74.7">6</text>
<text x="220" y="81.2">6</text>
<text x="270.2" y="81.2">8</text>
<text x="197.4" y="84.4">3</text>
<text x="220" y="84.4">7</text>
<text x="247.6" y="84.4">7</text>
<text x="270.2" y="84.4">4</text>
<text x="32.7" y="96.8">DA2</text>
<text x="118.4" y="101.6">DU1</text>
<text x="108.4" y="105.5">7</text>
<text x="108.4" y="102.2">8</text>
<text x="110.9" y="106.5">IS</text>
<text x="110.9" y="103.3">DC</text>
<text x="127" y="103.3">SC</text>
<text x="127.1" y="106.5">SE</text>
<text x="131" y="105.5">2</text>
<text x="131" y="102.2">1</text>
<text x="267.1" y="103.5">R</text>
<text x="108.4" y="108.7">5</text>
<text x="108.4" y="111.9">6</text>
<text x="110.9" y="109.7">CI</text>
<text x="110.9" y="112.9">UCC</text>
<text x="125.5" y="112.9">GND</text>
<text x="127.1" y="109.7">TC</text>
<text x="131" y="111.9">4</text>
<text x="131" y="108.7">3</text>
<text x="206.1" y="116.8">14</text>
<text x="211.5" y="117.9">D</text>
<text x="216.4" y="116.5">RG</text>
<text x="224.2" y="117.9">Q1</text>
<text x="229.7" y="116.8">15</text>
<text x="267.1" y="119.7">R</text>
<text x="267.3" y="117.5">G</text>
<text x="206.1" y="120.1">11</text>
<text x="206.1" y="123.3">12</text>
<text x="210.9" y="121.1">CS</text>
<text x="210.9" y="124.3">CL</text>
<text x="224.2" y="124.3">Q3</text>
<text x="224.2" y="121.1">Q2</text>
<text x="229.7" y="123.3">2</text>
<text x="229.7" y="120.1">1</text>
<text x="206.1" y="129.7">13</text>
<text x="206.1" y="126.5">10</text>
<text x="210.9" y="130.7">EZ</text>
<text x="210.9" y="127.5">RS</text>
<text x="224.2" y="130.7">Q5</text>
<text x="224.2" y="127.5">Q4</text>
<text x="229.7" y="129.7">4</text>
<text x="229.7" y="126.5">3</text>
<text x="206.1" y="133">16</text>
<text x="207.1" y="136.2">8</text>
<text x="210.2" y="134">UCC</text>
<text x="210.2" y="137.2">GND</text>
<text x="224.2" y="137.2">Q7</text>
<text x="224.2" y="134">Q6</text>
<text x="229.7" y="136.2">6</text>
<text x="229.7" y="133">5</text>
<text x="267.3" y="133.7">G</text>
<text x="267.3" y="135.9">G</text>
<text x="207.1" y="139.4">9</text>
<text x="210.9" y="140.5">SQ</text>
<text x="217.1" y="141.1">DD7</text>
<text x="224.2" y="140.5">Q8</text>
<text x="229.7" y="139.4">7</text>
<text x="267.1" y="149.9">R</text>
<text x="267.3" y="152.1">G</text>
<text x="267.1" y="166">R</text>
<text x="100.3" y="179.9">1</text>
<text x="110.3" y="176.7">DD3</text>
<text x="122.9" y="179.9">16</text>
<text x="100.3" y="183.1">2</text>
<text x="102.7" y="184.2">GND1</text>
<text x="102.7" y="180.9">VDD1</text>
<text x="116.5" y="184.2">GND2</text>
<text x="116.6" y="180.9">VDD2</text>
<text x="122.9" y="183.1">15</text>
<text x="242.9" y="183.1">DC/DC</text>
<text x="244.2" y="185.1">120</text>
<text x="100.3" y="189.6">4</text>
<text x="100.3" y="186.4">3</text>
<text x="102.7" y="190.7">A2</text>
<text x="102.7" y="187.4">A1</text>
<text x="119.2" y="190.7">B2</text>
<text x="119.2" y="187.4">B1</text>
<text x="122.9" y="189.6">13</text>
<text x="122.9" y="186.4">14</text>
<text x="153.7" y="189.6">2</text>
<text x="153.7" y="186.4">1</text>
<text x="176.3" y="189.6">7</text>
<text x="100.3" y="192.9">5</text>
<text x="100.3" y="196.1">6</text>
<text x="102.7" y="193.9">A3</text>
<text x="102.7" y="197.1">NC</text>
<text x="118.9" y="197.1">NC</text>
<text x="119.2" y="193.9">B3</text>
<text x="122.9" y="192.9">12</text>
<text x="122.9" y="196.1">11</text>
<text x="153.7" y="196.1">4</text>
<text x="153.7" y="192.9">3</text>
<text x="100.3" y="199.3">7</text>
<text x="100.3" y="202.5">8</text>
<text x="102.7" y="200.3">EN1</text>
<text x="102.7" y="203.6">GND1</text>
<text x="116.5" y="203.6">GND2</text>
<text x="118" y="200.3">EN2</text>
<text x="122.9" y="199.3">10</text>
<text x="122.9" y="202.5">9</text>
<text x="153.7" y="202.5">5</text>
<text x="153.7" y="199.3">8</text>
<text x="176.3" y="199.3">6</text>
</g>
</svg>
